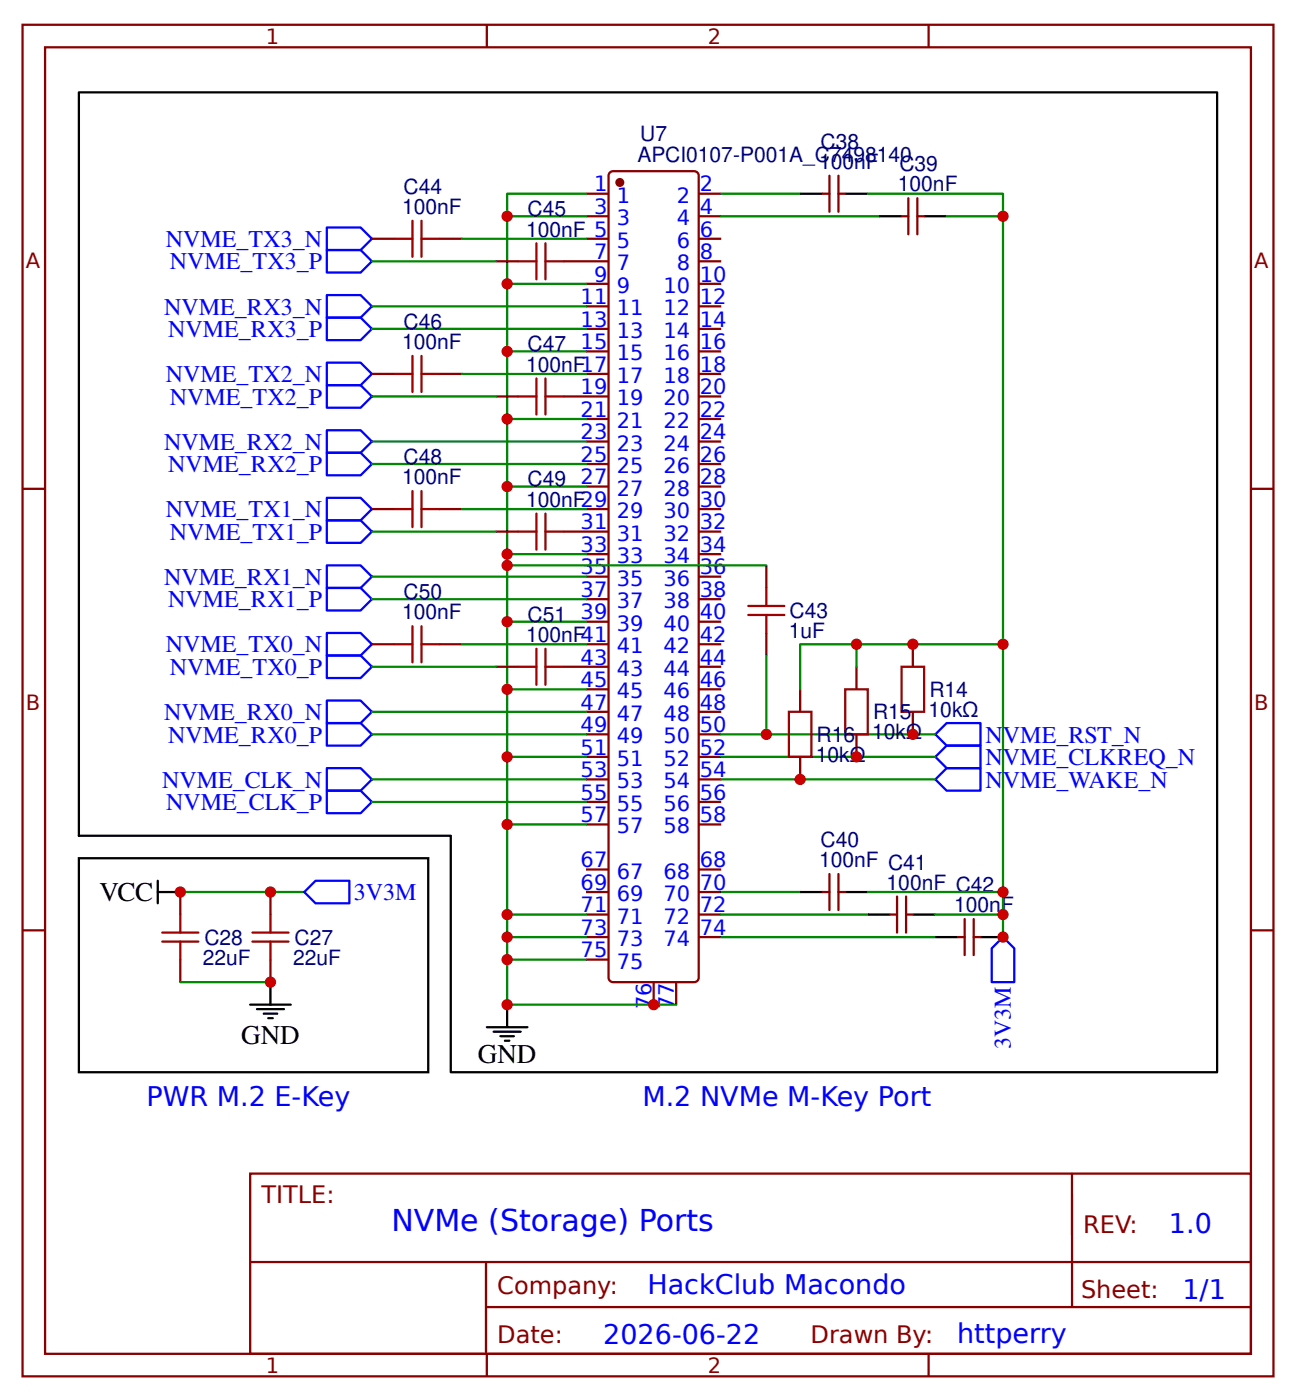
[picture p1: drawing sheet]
<svg xmlns="http://www.w3.org/2000/svg" width="152mm" height="164mm" viewBox="0 0 152 164" stroke-linecap="round" stroke-linejoin="round" font-family="sans-serif">
<g fill="none" stroke="#800" stroke-width=".26">
<path d="M2.6 2.9h146.9v158.8h-146.9zM5.3 5.6h141.5v153.4h-141.5zM57.1 2.9v2.7M109 2.9v2.7M43.7 28h2.6M51.6 28h2.6M58.2 30.7h2.7M66.1 30.7h5.3M68.8 22.8h2.6M68.8 25.4h2.6M68.8 28h2.6M68.8 33.3h2.6"/>
<path d="M68.8 36h2.6M68.8 38.6h2.6M71.7 20.2l.3-.1h9.5l.3 .1 .1 .2 .1 .2v94.2l-.1 .3-.1 .2-.3 .1h-9.5l-.3-.1-.2-.2-.1-.3v-94.2l.1-.2zM82 22.8h2.7M82 25.4h2.7M82 28h2.7M82 30.7h2.7M82 33.3h2.7M82 36h2.7M82 38.6h2.7M96.6 22.8h.8M97.4 20.6v4.3"/>
<path d="M98.4 22.8h.8M98.4 20.6v4.3M105.8 25.4h.8M106.6 23.3v4.2M107.7 25.4h.8M107.7 23.3v4.2M2.6 57.4h2.7M43.7 43.9h2.6M43.7 59.8h2.6M51.6 43.9h2.6M51.6 59.8h2.6M58.2 46.6h2.7"/>
<path d="M66.1 46.6h5.3M68.8 41.3h2.6M68.8 43.9h2.6M68.8 49.2h2.6M68.8 51.9h2.6M68.8 54.5h2.6M68.8 57.1h2.6M68.8 59.8h2.6M82 41.3h2.7M82 43.9h2.7M82 46.6h2.7M82 49.2h2.7"/>
<path d="M82 51.9h2.7M82 54.5h2.7M82 57.1h2.7M82 59.8h2.7M146.8 57.4h2.7M43.7 75.7h2.6M51.6 75.7h2.6M58.2 62.4h2.7M58.2 78.3h2.7M66.1 62.4h5.3M66.1 78.3h5.3M68.8 65.1h2.6"/>
<path d="M68.8 67.7h2.6M68.8 70.4h2.6M68.8 73h2.6M68.8 75.7h2.6M82 62.4h2.7M82 65.1h2.7M82 67.7h2.7M82 70.4h2.7M82 78.3h2.7M82 73h2.7M82 75.7h2.7M90 66.4v2.7"/>
<path d="M90 74.3v2.7M100.5 78.3v2.7M107.2 75.7v2.6M68.8 96.8h2.6M68.8 94.2h2.6M68.8 91.5h2.6M68.8 88.9h2.6M68.8 86.3h2.6M68.8 83.6h2.6M68.8 81h2.6M82 96.8h2.7M82 94.2h2.7"/>
<path d="M82 91.5h2.7M82 88.9h2.7M82 86.3h2.7M82 83.6h2.7M82 81h2.7M93.9 81v2.6M93.9 88.9v2.6M100.5 86.3v2.6M107.2 83.6v2.7M2.6 109.3h2.7M21.2 104.8v2.6M21.2 112.7v2.7"/>
<path d="M31.7 104.8v2.6M31.7 112.7v2.7M68.8 110.1h2.6M68.8 107.4h2.6M68.8 104.8h2.6M68.8 102.1h2.6M68.8 112.7h2.6M76.7 115.4v2.6M79.4 115.4v2.6M82 110.1h2.7M82 107.4h2.7M82 104.8h2.7"/>
<path d="M82 102.1h2.7M96.6 104.8h.8M97.4 102.7v4.2M98.4 104.8h.8M98.4 102.7v4.2M104.5 107.4h.8M105.3 105.3v4.2M106.4 107.4h.8M106.4 105.3v4.2M112.4 110.1h.8M113.2 107.9v4.3M114.3 110.1h.8"/>
<path d="M114.3 107.9v4.3M146.8 109.3h2.7M29.4 137.8h117.4v21.2h-117.4zM125.8 137.9v15.6M29.4 148.2h117.3M57.1 153.5h89.6M57.1 148.2v10.6M57.1 159v2.7M109 159v2.7"/>
</g>
<circle cx="72.8" cy="21.4" r=".4" fill="#800" stroke="#800" stroke-width=".26"/>
<g fill="none" stroke="#080" stroke-width=".26">
<path d="M43.7 36h25.1M43.7 38.6h25.1M43.7 30.7h14.5M54.2 28h14.6M59.5 25.4h9.3M59.5 33.3h9.3M68.8 22.8h-9.3v89.9h9.3M84.7 25.4h18.5M84.7 22.8h9.2M101.9 22.8h15.8v87.3M111.1 25.4h6.6M43.7 51.9h25.1"/>
<path d="M43.7 54.5h25.1M43.7 46.6h14.5M54.2 43.9h14.6M54.2 59.8h14.6M59.5 41.3h9.3M59.5 49.2h9.3M59.5 57.1h9.3M43.7 67.7h25.1M43.7 70.4h25.1M43.7 62.4h14.5M43.7 78.3h14.5M54.2 75.7h14.6"/>
<path d="M59.5 65.1h9.3M59.5 73h9.3M59.5 66.4h30.5M90 77v9.3M100.5 75.7v2.6M117.7 75.7h-23.8v5.3M43.7 86.3h25.1M43.7 91.5h25.1M43.7 83.6h25.1M43.7 94.2h25.1M59.5 81h9.3M59.5 88.9h9.3"/>
<path d="M59.5 96.8h9.3M84.7 88.9h25.1M84.7 86.3h25.1M84.7 91.5h25.1M21.2 104.8h14.5M21.2 115.4h10.5M59.5 112.7v5.3h19.9M59.5 107.4h9.3M59.5 110.1h9.3M84.7 107.4h17.2M84.7 110.1h25.1M84.7 104.8h9.2"/>
<path d="M101.9 104.8h15.8M109.8 107.4h7.9"/>
</g>
<g fill="none" stroke="#000" stroke-width=".26">
<path d="M9.3 10.8h133.6v115.1h-90v-27.7h-43.6zM93.9 22.8h2.7M99.2 22.8h2.7M103.2 25.4h2.6M108.5 25.4h2.6M9.3 100.8h41v25.1h-41zM18.5 104.8h2.7M18.5 103.5v2.6M29.4 118h4.7M30.2 118.5h3.1M31 119.1h1.5M31.5 119.6h.5"/>
<path d="M31.7 115.4v2.6M59.5 118v2.6M93.9 104.8h2.7M99.2 104.8h2.7M101.9 107.4h2.6M107.2 107.4h2.6M109.8 110.1h2.6M115.1 110.1h2.6M57.1 120.6h4.8M57.9 121.2h3.2M58.7 121.7h1.6M59.3 122.2h.5"/>
</g>
<g fill="none" stroke="#a00000" stroke-width=".26">
<path d="M46.3 28h2.1M48.4 25.9v4.3M49.5 28h2.1M49.5 25.9v4.3M60.9 30.7h2.1M63 28.6v4.2M64 30.7h2.1M64 28.6v4.2M46.3 43.9h2.1M46.3 59.8h2.1M48.4 41.8v4.2M48.4 57.7v4.2"/>
<path d="M49.5 41.8v4.2M49.5 57.7v4.2M49.5 43.9h2.1M49.5 59.8h2.1M60.9 46.6h2.1M63 44.4v4.3M64 44.4v4.3M64 46.6h2.1M46.3 75.7h2.1M48.4 73.6v4.2M49.5 73.6v4.2M49.5 75.7h2.1"/>
<path d="M60.9 62.4h2.1M60.9 78.3h2.1M63 60.3v4.3M63 76.2v4.2M64 60.3v4.3M64 76.2v4.2M64 62.4h2.1M64 78.3h2.1M87.8 72.2h4.3M87.8 71.2h4.3M90 69.1v2.1M90 72.2v2.1"/>
<path d="M105.8 78.3h2.7v5.3h-2.7zM92.6 83.6h2.6v5.3h-2.6zM99.2 81h2.7v5.3h-2.7zM19 110.6h4.3M19 109.5h4.3M21.2 107.4v2.1M21.2 110.6v2.1M29.6 110.6h4.3M29.6 109.5h4.3M31.7 107.4v2.1M31.7 110.6v2.1"/>
</g>
<g fill="none" stroke="#00f" stroke-width=".26">
<path d="M38.4 26.7h3.9l1.4 1.3-1.4 1.4h-3.9zM38.4 29.4h3.9l1.4 1.3-1.4 1.3h-3.9zM38.4 34.7h3.9l1.4 1.3-1.4 1.3h-3.9zM38.4 37.3h3.9l1.4 1.3-1.4 1.4h-3.9zM38.4 58.5h3.9l1.4 1.3-1.4 1.3h-3.9zM38.4 42.6h3.9l1.4 1.3-1.4 1.3h-3.9zM38.4 45.2h3.9l1.4 1.4-1.4 1.3h-3.9zM38.4 50.5h3.9l1.4 1.4-1.4 1.3h-3.9zM38.4 53.2h3.9l1.4 1.3-1.4 1.3h-3.9zM38.4 74.3h3.9l1.4 1.4-1.4 1.3h-3.9zM38.4 77h3.9l1.4 1.3-1.4 1.3h-3.9zM38.4 61.1h3.9l1.4 1.3-1.4 1.4h-3.9z"/>
<path d="M38.4 66.4h3.9l1.4 1.3-1.4 1.4h-3.9zM38.4 69.1h3.9l1.4 1.3-1.4 1.3h-3.9zM38.4 90.2h3.9l1.4 1.3-1.4 1.4h-3.9zM38.4 92.9h3.9l1.4 1.3-1.4 1.3h-3.9zM38.4 82.3h3.9l1.4 1.3-1.4 1.3h-3.9zM38.4 84.9h3.9l1.4 1.4-1.4 1.3h-3.9zM109.8 86.3l1.3-1.4h4v2.7h-4zM109.8 91.5l1.3-1.3h4v2.7h-4zM111.1 87.6h4v2.6h-4l-1.3-1.3zM35.7 104.8l1.3-1.3h4v2.6h-4zM117.7 110.1l1.4 1.3v4h-2.7v-4z"/>
</g>
<g fill="#c00">
<circle cx="59.5" cy="112.7" r=".66"/>
<circle cx="76.7" cy="118" r=".66"/>
<circle cx="59.5" cy="25.4" r=".66"/>
<circle cx="59.5" cy="33.3" r=".66"/>
<circle cx="59.5" cy="41.3" r=".66"/>
<circle cx="59.5" cy="49.2" r=".66"/>
<circle cx="59.5" cy="57.2" r=".66"/>
<circle cx="59.5" cy="65.1" r=".66"/>
<circle cx="59.5" cy="73" r=".66"/>
<circle cx="59.5" cy="81" r=".66"/>
<circle cx="59.5" cy="88.9" r=".66"/>
<circle cx="59.5" cy="96.8" r=".66"/>
<circle cx="59.5" cy="107.4" r=".66"/>
<circle cx="59.5" cy="110.1" r=".66"/>
<circle cx="59.5" cy="118" r=".66"/>
<circle cx="21.2" cy="104.8" r=".66"/>
<circle cx="31.8" cy="115.4" r=".66"/>
<circle cx="31.8" cy="104.8" r=".66"/>
<circle cx="117.7" cy="25.4" r=".66"/>
<circle cx="117.7" cy="104.8" r=".66"/>
<circle cx="117.7" cy="107.4" r=".66"/>
<circle cx="117.7" cy="110.1" r=".66"/>
<circle cx="107.2" cy="86.3" r=".66"/>
<circle cx="100.5" cy="88.9" r=".66"/>
<circle cx="93.9" cy="91.5" r=".66"/>
<circle cx="100.5" cy="75.7" r=".66"/>
<circle cx="117.7" cy="75.7" r=".66"/>
<circle cx="107.2" cy="75.7" r=".66"/>
<circle cx="90" cy="86.3" r=".66"/>
<circle cx="59.5" cy="66.4" r=".66"/>
</g>
<text font-size="3.5" fill="#00f" x="45.9" y="144.6">NVMe (Storage) Ports</text>
<g font-size="3.2">
<text x="11.7" y="105.9">VCC</text>
<text x="28.3" y="122.6">GND</text>
<text x="56.1" y="124.9">GND</text>
</g>
<g font-size="3.2" fill="#00f">
<text x="17.2" y="129.9">PWR M.2 E-Key</text>
<text x="75.4" y="129.9">M.2 NVMe M-Key Port</text>
<text x="137.2" y="144.8">1.0</text>
<text x="76" y="152">HackClub Macondo</text>
<text x="138.8" y="152.5">1/1</text>
<text x="70.8" y="157.8">2026-06-22</text>
<text x="112.4" y="157.8">httperry</text>
</g>
<g font-size="2.8" fill="#00f">
<text x="19.5" y="29">NVME_TX3_N</text>
<text x="19.9" y="31.6">NVME_TX3_P</text>
<text x="19.3" y="36.9">NVME_RX3_N</text>
<text x="19.7" y="39.6">NVME_RX3_P</text>
<text x="19.5" y="44.9">NVME_TX2_N</text>
<text x="19.9" y="47.5">NVME_TX2_P</text>
<text x="19.3" y="52.8">NVME_RX2_N</text>
<text x="19.7" y="55.5">NVME_RX2_P</text>
<text x="19.5" y="60.8">NVME_TX1_N</text>
<text x="19.9" y="63.4">NVME_TX1_P</text>
<text x="19.3" y="68.7">NVME_RX1_N</text>
<text x="19.7" y="71.3">NVME_RX1_P</text>
<text x="19.5" y="76.6">NVME_TX0_N</text>
<text x="19.9" y="79.3">NVME_TX0_P</text>
<text x="19.3" y="84.6">NVME_RX0_N</text>
<text x="19.7" y="87.2">NVME_RX0_P</text>
<text x="115.7" y="87.2">NVME_RST_N</text>
<text x="115.7" y="89.9">NVME_CLKREQ_N</text>
<text x="19" y="92.5">NVME_CLK_N</text>
<text x="19.5" y="95.1">NVME_CLK_P</text>
<text x="115.7" y="92.5">NVME_WAKE_N</text>
<text x="41.5" y="105.8">3V3M</text>
<text x="118.7" y="123.3" transform="rotate(-90 118.7 123.3)">3V3M</text>
</g>
<g font-size="2.8" fill="#800">
<text x="30.7" y="141.3">TITLE:</text>
<text x="127.2" y="144.8">REV:</text>
<text x="58.4" y="151.9">Company:</text>
<text x="126.9" y="152.4">Sheet:</text>
<text x="58.4" y="157.7">Date:</text>
<text x="95.2" y="157.8">Drawn By:</text>
</g>
<g font-size="2.5" fill="#800">
<text x="31.2" y="5.2">1</text>
<text x="83.1" y="5.2">2</text>
<text x="3" y="31.5">A</text>
<text x="147.2" y="31.5">A</text>
<text x="3" y="83.3">B</text>
<text x="147.2" y="83.3">B</text>
<text x="31.2" y="161.3">1</text>
<text x="83.1" y="161.3">2</text>
</g>
<g font-size="2.5" fill="#000080">
<text x="75.1" y="16.6">U7</text>
<text x="96.3" y="17.5">C38</text>
<text x="47.4" y="22.7">C44</text>
<text x="74.8" y="19.1">APCI0107-P001A_C7498140</text>
<text x="96.1" y="19.8">100nF</text>
<text x="105.4" y="22.5">100nF</text>
<text x="105.6" y="20.1">C39</text>
<text x="47.2" y="25.1">100nF</text>
<text x="61.8" y="27.8">100nF 5</text>
<text x="61.9" y="25.4">C45</text>
<text x="47.2" y="41">100nF</text>
<text x="47.4" y="38.6">C46</text>
<text x="61.9" y="41.3">C47</text>
<text x="61.8" y="43.7">100nF17</text>
<text x="47.2" y="56.9">100nF</text>
<text x="47.4" y="54.5">C48</text>
<text x="61.8" y="59.5">100nF29</text>
<text x="61.9" y="57.1">C49</text>
<text x="47.4" y="70.4">C50</text>
<text x="47.2" y="72.8">100nF</text>
<text x="61.8" y="75.4">100nF41</text>
<text x="61.9" y="73">C51</text>
<text x="92.6" y="74.9">1uF</text>
<text x="92.7" y="72.6">C43</text>
<text x="109.1" y="81.8">R14</text>
<text x="95.8" y="89.5">10kΩ</text>
<text x="95.9" y="87.1">R16</text>
<text x="102.4" y="86.8">10kΩ</text>
<text x="102.5" y="84.5">R15</text>
<text x="109" y="84.2">10kΩ</text>
<text x="96.1" y="101.9">100nF C41</text>
<text x="96.3" y="99.5">C40</text>
<text x="104.1" y="104.5">100nF C42</text>
<text x="112" y="107.2">100nF</text>
<text x="23.8" y="113.3">22uF</text>
<text x="24" y="110.9">C28</text>
<text x="34.4" y="113.3">22uF</text>
<text x="34.6" y="110.9">C27</text>
</g>
<g font-size="2.5" fill="#00f">
<text x="69.7" y="22.5">1</text>
<text x="72.4" y="23.8">1</text>
<text x="79.5" y="23.8">2</text>
<text x="82.2" y="22.5">2</text>
<text x="69.7" y="25.1">3</text>
<text x="72.4" y="26.5">3</text>
<text x="72.4" y="29.1">5</text>
<text x="79.5" y="29.1">6</text>
<text x="79.5" y="26.5">4</text>
<text x="82.2" y="27.8">6</text>
<text x="82.2" y="25.1">4</text>
<text x="68.2" y="35.7">11</text>
<text x="69.7" y="30.4">7</text>
<text x="69.7" y="33.1">9</text>
<text x="72.4" y="31.8">7</text>
<text x="72.4" y="34.4">9</text>
<text x="77.9" y="34.4">10</text>
<text x="79.5" y="31.8">8</text>
<text x="82.2" y="35.7">12</text>
<text x="82.2" y="33.1">10</text>
<text x="82.2" y="30.4">8</text>
<text x="68.2" y="38.4">13</text>
<text x="68.2" y="41">15</text>
<text x="72.4" y="37">11</text>
<text x="72.4" y="39.7">13</text>
<text x="77.9" y="39.7">14</text>
<text x="77.9" y="37">12</text>
<text x="82.2" y="41">16</text>
<text x="82.2" y="38.4">14</text>
<text x="68.2" y="46.3">19</text>
<text x="72.4" y="42.3">15</text>
<text x="72.4" y="45">17</text>
<text x="72.4" y="47.6">19</text>
<text x="77.9" y="47.6">20</text>
<text x="77.9" y="45">18</text>
<text x="77.9" y="42.3">16</text>
<text x="82.2" y="46.3">20</text>
<text x="82.2" y="43.7">18</text>
<text x="68.2" y="48.9">21</text>
<text x="68.2" y="51.6">23</text>
<text x="72.4" y="50.3">21</text>
<text x="72.4" y="52.9">23</text>
<text x="77.9" y="52.9">24</text>
<text x="77.9" y="50.3">22</text>
<text x="82.2" y="51.6">24</text>
<text x="82.2" y="48.9">22</text>
<text x="68.2" y="54.2">25</text>
<text x="68.2" y="56.9">27</text>
<text x="72.4" y="55.6">25</text>
<text x="72.4" y="58.2">27</text>
<text x="77.9" y="58.2">28</text>
<text x="77.9" y="55.6">26</text>
<text x="82.2" y="59.5">30</text>
<text x="82.2" y="56.9">28</text>
<text x="82.2" y="54.2">26</text>
<text x="68.2" y="62.2">31</text>
<text x="68.2" y="64.8">33</text>
<text x="72.4" y="60.9">29</text>
<text x="72.4" y="63.5">31</text>
<text x="77.9" y="63.5">32</text>
<text x="77.9" y="60.9">30</text>
<text x="82.2" y="64.8">34</text>
<text x="82.2" y="62.2">32</text>
<text x="68.2" y="67.5">35</text>
<text x="68.2" y="70.1">37</text>
<text x="72.4" y="66.1">33</text>
<text x="72.4" y="68.8">35</text>
<text x="72.4" y="71.4">37</text>
<text x="77.9" y="71.4">38</text>
<text x="77.9" y="68.8">36</text>
<text x="77.9" y="66.1">34</text>
<text x="82.2" y="70.1">38</text>
<text x="82.2" y="67.5">36</text>
<text x="68.2" y="72.8">39</text>
<text x="72.4" y="74.1">39</text>
<text x="72.4" y="76.7">41</text>
<text x="77.9" y="76.7">42</text>
<text x="77.9" y="74.1">40</text>
<text x="82.2" y="75.4">42</text>
<text x="82.2" y="72.8">40</text>
<text x="68.2" y="78.1">43</text>
<text x="68.2" y="80.7">45</text>
<text x="68.2" y="83.3">47</text>
<text x="72.4" y="79.4">43</text>
<text x="72.4" y="82">45</text>
<text x="77.9" y="82">46</text>
<text x="77.9" y="79.4">44</text>
<text x="82.2" y="83.3">48</text>
<text x="82.2" y="80.7">46</text>
<text x="82.2" y="78.1">44</text>
<text x="68.2" y="86">49</text>
<text x="68.2" y="88.6">51</text>
<text x="72.4" y="84.7">47</text>
<text x="72.4" y="87.3">49</text>
<text x="72.4" y="90">51</text>
<text x="77.9" y="90">52</text>
<text x="77.9" y="87.3">50</text>
<text x="77.9" y="84.7">48</text>
<text x="82.2" y="88.6">52</text>
<text x="82.2" y="86">50</text>
<text x="68.2" y="91.3">53</text>
<text x="68.2" y="93.9">55</text>
<text x="72.4" y="92.6">53</text>
<text x="72.4" y="95.2">55</text>
<text x="77.9" y="95.2">56</text>
<text x="77.9" y="92.6">54</text>
<text x="82.2" y="93.9">56</text>
<text x="82.2" y="91.3">54</text>
<text x="68.2" y="96.6">57</text>
<text x="68.2" y="101.9">67</text>
<text x="72.4" y="97.9">57</text>
<text x="77.9" y="97.9">58</text>
<text x="82.2" y="101.9">68</text>
<text x="82.2" y="96.6">58</text>
<text x="68.2" y="104.5">69</text>
<text x="68.2" y="107.2">71</text>
<text x="72.4" y="103.2">67</text>
<text x="72.4" y="105.8">69</text>
<text x="77.9" y="105.8">70</text>
<text x="77.9" y="103.2">68</text>
<text x="82.2" y="107.2">72</text>
<text x="82.2" y="104.5">70</text>
<text x="68.2" y="109.8">73</text>
<text x="68.2" y="112.4">75</text>
<text x="72.4" y="108.5">71</text>
<text x="72.4" y="111.1">73</text>
<text x="72.4" y="113.8">75</text>
<text x="77.9" y="111.1">74</text>
<text x="77.9" y="108.5">72</text>
<text x="82.2" y="109.8">74</text>
<text x="76.5" y="118.5" transform="rotate(-90 76.5 118.5)">76</text>
<text x="79.1" y="118.5" transform="rotate(-90 79.1 118.5)">77</text>
</g>
</svg>
